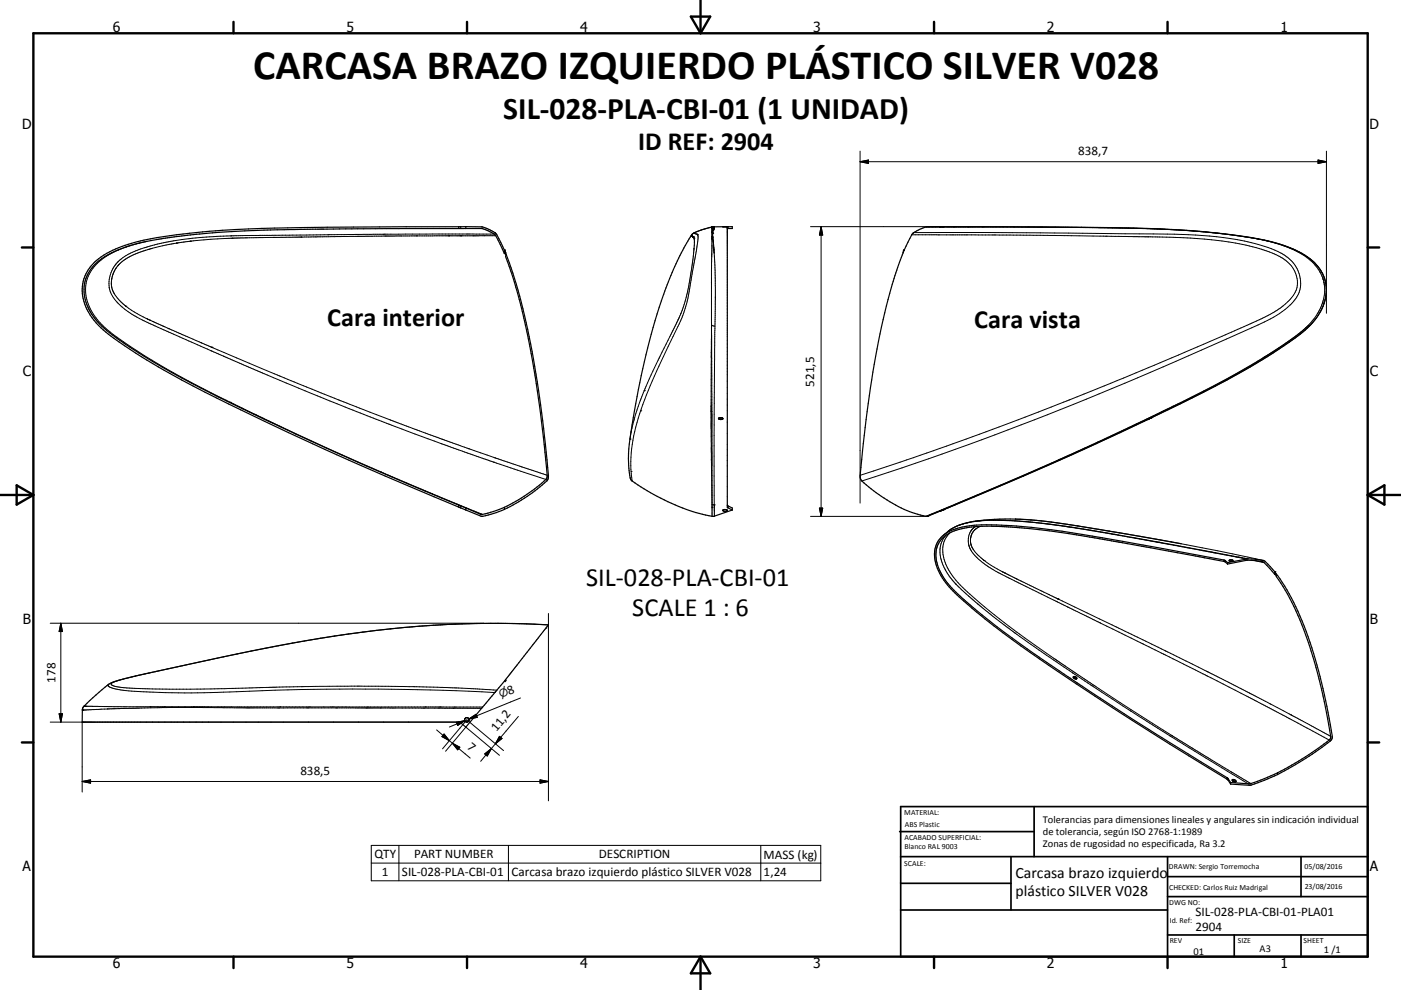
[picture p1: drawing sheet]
<svg xmlns="http://www.w3.org/2000/svg" width="420mm" height="297mm" viewBox="0 0 420 297" stroke-linecap="round" stroke-linejoin="round" font-family="sans-serif">
<g fill="none" stroke="#000" stroke-width=".36">
<path d="M139.7 68v.6M139.7 68l-41.6 .2a358.2 358.2 0 0 0-43.2 2 68.9 68.9 0 0 0-20.2 4.5 18.7 18.7 0 0 0-7.3 5 12.1 12.1 0 0 0 .2 15.7 33.3 33.3 0 0 0 9.8 8.3 255.9 255.9 0 0 0 34.7 19.2 1180.6 1180.6 0 0 0 67.6 30.1M139.7 68.6l-45.9 .2a324.2 324.2 0 0 0-43.6 2.6l-9.3 1.7a26.1 26.1 0 0 0-13.2 7 11.9 11.9 0 0 0 .6 15.3 48.9 48.9 0 0 0 11.9 9.6 293.2 293.2 0 0 0 29.3 16.1l19.1 9.1 18.7 8.5 32.4 13.7M139.7 68l4.7 .1a9.2 9.2 0 0 1 4.6 2.3l2.2 4.7M139.7 68.6l4.7-.1 2 .8 1.9 1 2.9 5.8M151.2 75.1v1M151.2 75v.1M151.4 75.8l.3 .7M151.4 75.8l-.2 .3M151.4 75v.8M151.4 75h-.2M151.4 75l.3 1.5"/>
<path d="M151.6 76a193.5 193.5 0 0 1 10.2 43.2l2.2 18.8 .4 4.6-.2 1.3a46.7 46.7 0 0 1-13 8.9M151.7 76.5l-.1 .5a205.3 205.3 0 0 1 10.2 44.9l1.4 11.5 .8 10a46.8 46.8 0 0 1-12.8 8.8M213.9 68.1l-3.9 1-2.4 1.1a78.9 78.9 0 0 0-9 19.1 229.9 229.9 0 0 0-10.2 46.9l.2 5a3.8 3.8 0 0 0 .9 3.1 62.3 62.3 0 0 0 24.3 10.6l5.8-1.9M213.9 68.1l5.7-.1v.6h-1.5M218.1 68v84.2l1.5 .8M271.1 75a154.8 154.8 0 0 0-8.6 32l-2.8 18.9-1.8 17.3a3.3 3.3 0 0 0 1.8 2.3 40.2 40.2 0 0 0 18 9.4l5-1.9M271.1 75h-.2l-.2 1M273.8 69.9l-.4 .5-2.3 4.7M273.9 69.8l2.3-1.2 1.7-.5 46.3 .1a355.7 355.7 0 0 1 45.2 2.2 65.2 65.2 0 0 1 17.3 3.9 18.9 18.9 0 0 1 8.6 5.8 12.2 12.2 0 0 1-.6 15.3 30.5 30.5 0 0 1-8.1 7.2 232.8 232.8 0 0 1-32.8 18.6 1147.1 1147.1 0 0 1-69.5 31.1l-2.5 1M273.9 69.8l-.1 .1M281.7 68h1.3M397 85.4h.1"/>
<path d="M215.4 125.5v.1M215.8 125.3l-.4 .2M215.8 125.3h.6M216.4 125.3l.3 .3-.2 .2h-.9l-.2-.2M216.5 125.3l-.7 .1M344.1 125.9h.1M344.3 125.8h-.2M344.5 125.6l-.3 .2M344.6 125.6l-.1 .1M344.9 125.5l-.3 .1M345 125.4l-.1 .1M345.1 125.4l-.8 .4"/>
<path d="M345.2 125.3l-.1 .1M345.2 125.3h.1M139.7 152.4v.6M151.2 152.2l-.8 .3a17.2 17.2 0 0 1-6.4 1.8l-4.3-1.9M151.2 152.8l-2.4 1-4.2 1.1-4.9-1.9M151.2 152.2v.6M163.8 143.7l-.1 .1M216.7 153.2h.1M218 153.1h.1M218 153.1l-.9-.2-.4 .3M218.1 151.6l1.5 .8v.6M218.1 153.1l-.5 .3-.8-.2"/>
<path d="M281.8 153.3h.1M282.6 153l-.5 .2M282.8 152.9l-.2 .1M282.9 152.9h-.1M283 152.9h.1M283 152.9h-.2M283 152.9h-.1M291.9 156.4h.1M291.9 156.4a15.4 15.4 0 0 0-9.1 4.2M304.4 155.7h.1M304.4 155.7a70.9 70.9 0 0 0-12.5 .7M304.5 155.7a134.9 134.9 0 0 1 18.6 2.1l31.1 5.3"/>
<path d="M368 168.8l-1.1-.8-12.1-2.3a586.7 586.7 0 0 0-48.5-7.8 67.8 67.8 0 0 0-16.4 0 11.8 11.8 0 0 0-8.6 4.4 10 10 0 0 0 .8 10.4 38.6 38.6 0 0 0 9.3 9.8l2.7 2.2a345.1 345.1 0 0 0 28.6 20.5 1191.2 1191.2 0 0 0 45.4 28.7l.8 1.3M368 169.2l-.9-.7-34.5-6.4a226.9 226.9 0 0 0-33.8-4.2 29.6 29.6 0 0 0-14.2 2.1 7.6 7.6 0 0 0-3.2 10.3 23.6 23.6 0 0 0 7.6 9.6 327.6 327.6 0 0 0 34 25l17.7 11.6 27.3 16.9 .9 1.4M368 168.8l6-1.1 4.7 .4 .7 .4 2.8 3.1M368 169.2l6-1.1a10.1 10.1 0 0 1 5 .7l3.2 3.6M368 168.8v.4M368.8 168.4h.6M368.8 168.4l-.2-.1a.55 .55 0 0 1 .5-.4 .55 .55 0 0 1 .5 .4l-.2 .1M369.3 168.3l.1 .1M369.3 168.3l-.5 .1M382.2 171.6v.8M382.2 171.6h.1M382.3 172.2l.3 .5"/>
<path d="M382.3 172.2l-.1 .2M382.3 171.6v.6M382.3 171.6l.3 1.1M382.3 171.7a80.4 80.4 0 0 1 12.5 27.8 153.5 153.5 0 0 1 4.6 22l-.1 .2a70 70 0 0 1-14.1 9.5l-2.2 1.2M382.6 172.7v.3a87.2 87.2 0 0 1 12.4 29l3.1 13.7 .9 5.4-.4 .8M164.4 187.5h.1M164.4 187.5a319.6 319.6 0 0 0-80.8 6.2l-37 7.8a68.3 68.3 0 0 0-13.8 3.6l-2.2 1.8a33.9 33.9 0 0 0-5.8 5.5l-.2 4.2h112.9l.5 .1 1.7 1.4 11.5-13.7M164.4 187.5l-13.2 16.9M151.6 203.9l.1 .3-.3 .3-.2-.1M321.8 203.1l.5-.1 .5 .4a.56 .56 0 0 1-.6 .2 .56 .56 0 0 1-.4-.5zM321.8 203.3l.9 .4M368.9 234.8v.4"/>
<path d="M369.6 234.3l.8 .3M369.6 234.3a.31 .31 0 0 1 0-.5 .31 .31 0 0 1 .4 .1l.6 .5M370.5 234.5l-.1 .1M370.6 234.4l-.1 .1M383 231.9l-8.2 3.2-5.9-.3M383 231.9v.5M383 232.4l-3.9 1.7-4.3 1.5-5.9-.4M398.6 222l-.9 .6a98.9 98.9 0 0 1-14.7 9.3M398.6 221.9v.1"/>
<circle cx="140" cy="216" r=".66"/>
</g>
<g fill="none" stroke="#000" stroke-width=".3">
<path d="M257.9 45.3v105.6M257.9 48.5h139.8M257.9 48.5l2.5-.5v1zM395.2 48l2.5 .5-2.5 .5zM397.7 45.3v48.7M43.6 75.1l-5.1 2.1-2.2 1.5-1.3 1.4-.7 1.2-.8 2.3-.1 2 .5 1.9a10.9 10.9 0 0 0 3.1 3.7l.7 .7M43.6 75.1h.1M44.1 72.4a30.2 30.2 0 0 0-14.4 6.1 11.4 11.4 0 0 0-1.7 15.8l2.1 2.6a52.7 52.7 0 0 0 11.2 8.5 270.4 270.4 0 0 0 27.7 15.3M45.3 74.6l-1.7 .5M45.4 74.6h-.1M53 72.9h.1M53 72.9l-7.6 1.7"/>
<path d="M57.1 72.4h.1M122 68.6h17.2M134.6 70.7h.1M137.5 68v.6M138.1 68v.6M138.2 70.7h.1M139.9 68.6h4.7M148.2 70.2l-33 .1-43.7 .4a99.6 99.6 0 0 0-26.8 3.2 18.3 18.3 0 0 0-10.1 5.5 8.5 8.5 0 0 0 1.6 12.3 52.2 52.2 0 0 0 13.8 7.7l28.3 12.3 26.4 10.9 19.7 7.6 23.7 8.5M148.6 70.7l-33.7 .1-42.8 .6-8.9 .4-10.2 1.1M207.3 70.7h.1M207.3 70.6h.1M207.3 70.6v.1"/>
<path d="M207.3 70.8l.1 .1M207.4 70.9h.1M207.5 70.9l.1 .1M207.5 70.9v.1M207.6 71h.1M207.6 71l.2 .1M207.7 71h.1M207.7 71l.2 .2M207.8 71.1h.1M207.9 71.2h.1M207.9 71.2l.1 .1M208 71.3h.1"/>
<path d="M208 71.3v.1M208.1 71.5h.1M208.1 71.5l.1 1.9-.5 4.7-1.9 10.9-1.7 5.2-3.8 7.9a123.9 123.9 0 0 0-10.2 23.9l-1.2 5.7M208.1 71.7v.1M208.1 69.9l.1 .1M208.2 70l.6 .2M208.2 69.8l-.1 .1M208.8 70.2h.1M208.8 70.2l.3 .1a10.4 10.4 0 0 1-.4 5.2l-1.7 9.6a39.4 39.4 0 0 1-3.8 12.8l-2.9 6a114.4 114.4 0 0 0-10.5 28.2 36.3 36.3 0 0 0-.3 12.2M213.4 71h.1M213.5 71.7h.1M213.5 71.4h.1"/>
<path d="M213.5 69.5l-.1 .1M213.5 68.5h.1M213.5 68.4h.1M213.5 68.3h.1M213.5 68.3l-.3 64.3 .3 18.7 .6 .2M213.5 68.2h.1M213.5 68.1v.2M213.7 70h.1M213.7 71h.1M213.7 69.6v.1M213.7 69.4h.1M213.7 69.1h.1"/>
<path d="M213.8 68.9h.1M213.8 69h-.1M213.8 68.8h.1M213.8 68.7h.1M213.8 68.5h.1M213.8 68.4h.1M213.8 68.3h.1M213.8 68.2h.1M213.8 68.2v.1M213.8 68.1h.1M213.8 72.3h.1M213.9 68.1l-.2 2.5 .5 7.2 .2 5.8-.1 14.2"/>
<path d="M213.9 68.1h.1M213.9 72.9h.1M213.9 68.1h-.1M214 75.1l.1 .1M218.3 68v.6M243 68h39.7M246.2 68l.5 2.5h-1zM246.2 68v86.9M273.4 70.4l38.5 .2 39.9 .6a133.5 133.5 0 0 1 21.7 2.3l3.1 .8a21 21 0 0 1 10.6 5.5 7.4 7.4 0 0 1-1.1 10.7 43.4 43.4 0 0 1-13.1 7.5l-36.1 15.4-25.6 10.2-27.5 10.2-25.9 8.8M274 69.8l63.3 .3a203.5 203.5 0 0 1 31.6 1.5 45.1 45.1 0 0 1 16.5 5.2 9.2 9.2 0 0 1 .6 15.4 38.7 38.7 0 0 1-10.7 6.1 1278 1278 0 0 1-69.2 29.2l-3.9 1.5a877.2 877.2 0 0 1-43.8 15.3M277.6 68.1l40.5 .1M277.9 68.1h28.3"/>
<path d="M308.8 68.1l1.2 .1M310.5 68.1h.3M313.5 68.2h7.5M320 68.2l8.3 .1M322.7 68.2l10.9 .2M329.2 68.3l21.6 .6M334.6 68.4l2.9 .1M337.7 68.4l13.2 .5M350.8 68.9l8.8 .5M350.9 68.9l8.6 .5M359.5 69.4l2.3 .2M359.6 69.4l4.3 .5"/>
<path d="M361.9 69.6l2.5 .3M364.2 69.9h.2M364.4 69.9l8.4 1.1M364.6 69.9l8.1 1M364.8 69.9l.1 .1M372.7 70.9l5.3 .9M372.8 71l4.4 .7M377.2 71.7h.1M377.3 71.7l4.2 1M378.5 72l.6 .1M379.6 72.2l2 .5M381.5 72.7a24.8 24.8 0 0 1 13.1 7.2l1.4 2.2 .9 2.6"/>
<path d="M381.6 72.7l6.4 2.2M388 74.9h.1M388 74.9l1.7 .8a13.1 13.1 0 0 1 7.9 11.8l-.2 1.7M37.7 91.9h.1M37.7 91.9l2.6 1.7 3.9 2.1M44.2 95.7h.1M44.2 95.7l.8 .4M45 96.1h.1M45.1 96.1l.8 .4M45.9 96.5h.1M45.9 96.5l8 3.5M214.3 97.8l-.2 53.7"/>
<path d="M214.3 97.8l-1-.2v.7M391.6 98.2l-4.4 3.6M392.3 97.6l-2.3 2-5.2 3.9M392.3 97.6l.2 .2M392.5 97.8l-1.4 1.4a159.1 159.1 0 0 1-27.1 16.8 1045.6 1045.6 0 0 1-77.7 35.5M392.5 97.8h.1M396.9 84.8l.2 .7a12.1 12.1 0 0 1-.8 5.8 17.1 17.1 0 0 1-4 6.3M396.9 84.7v.1M397.4 89.3a15.8 15.8 0 0 1-4.9 8.5M397.4 89.2v.1M53.9 100v.1M53.9 100.1l6.4 2.7"/>
<path d="M60.3 102.8h.1M60.4 102.8l3.1 1.4M63.5 104.2h.1M63.5 104.2l18.8 7.9 19.9 8.1 21.5 8.3 16.8 6.1M213.3 100.1l.2 54.8M384.8 103.4l-5.8 3.8a278.1 278.1 0 0 1-25.8 13.9l-27.1 12.9-26.1 11.5M384.8 103.5a318.6 318.6 0 0 1-41 22.3l-22.1 10.3-21.7 9.5M386.9 101.9l-2.1 1.5M69.1 120.7h.1M69.1 120.7l14.9 7.2 18.3 8.4 17.7 7.8 24.6 10.2M140.5 134.6h.1M140.6 134.6l23.4 8"/>
<path d="M148.1 138.7h.1M148.1 138.7l15.6 5.1M213.2 123.5h.1M137.5 151.5v.6M138.1 151.8v.6M189.2 141.4h.1M213.5 152.3h.1M214.1 151.5h.1M214.1 151.5l.1 3.3M218.3 151.8v.6M243 154.9h35.5M245.7 152.4h1l-.5 2.5z"/>
<path d="M284 152.3l-6.4 2.6M284 152.3h.1M284.8 159.9a8.2 8.2 0 0 0-1 9.8l1 1.9 1.8 2.4a168.8 168.8 0 0 0 26.9 21.8l25.6 17.1 17.2 10.8 18.7 11.4M286.2 151.5l-8 3.3M286.2 151.3l.1 .1M286.2 151.3l-2.2 1M286.3 151.5h-.1M286.3 151.5h.1M286.3 151.4v.1M290 156.9l-3.6 1.1-2.1 1.4M290 156.9h.1M290.1 156.9l4.7-.8 4-.1 8.6 .4 7.4 .8 17.1 2.7 32.4 5.9"/>
<path d="M291.7 159.6h.1M291.9 156.4l2.3-.2 5-.1 7.8 .4M292 158.3l-.6 .6a5.7 5.7 0 0 0 .2 7 32.9 32.9 0 0 0 11.7 7.9l58.4 28.8M292 158.3h.1M292.4 158l-.4 .3M293.7 158h.1M293.8 158l-1.5 .9-1 1.3M293.9 157.9l-.1 .1M300 145.5l-13.8 5.8M300 145.6l-13.8 5.7M301.5 156.2h.1M302.6 156.1h.1"/>
<path d="M304.5 155.7l4.6 .3a724.1 724.1 0 0 1 67.3 11.6l2.2 .5M306.8 156.5h.1M307 156.5l8 .8 12 1.8 46.8 8.6M283.6 160.6a8.9 8.9 0 0 0-.1 10.5l1.4 2.1 1.8 2.1M286.7 175.3l3.8 3.6 8.1 6.7 15.1 11 28.3 18.7 32.3 19.9M286.7 175.3h.1M291 161.7v.1M291.1 161.2h-.1M291.3 160.3l-.3 1.2 .2 2a10.2 10.2 0 0 0 3.8 4.6M291.3 160.2v.1M295 168.2h.1M295 168.2l2.2 1.5 3.5 1.9"/>
<path d="M300.7 171.6h.1M300.7 171.6l.7 .4M301.3 171.9l.1 .1M301.4 172l.7 .3M302 172.3h.1M302.1 172.3l2.7 1.4M304.8 173.7h.1M304.9 173.7l12.3 6M317.2 179.7h.1M317.2 179.7l44.9 21.9M364.3 165.8h.1M364.4 165.8l9.8 1.9"/>
<path d="M366.9 168v.4M367.3 168.2v.4M371.3 167.1h.1M376.3 168.2l2.7 .6M378.6 168.1h.1M15.1 187h129.9M18.2 187v29.6M18.2 187l.5 2.5h-1zM163.7 188.4h.1M164.4 187.5a327 327 0 0 0-84.5 6.9l-39.7 8.5a24.9 24.9 0 0 0-6.8 2.2 1.16 1.16 0 0 0 1.4 .9l3.1 .4 4.8 .2 14.3 .2 37.6-.9h21.9l17.1 .4 15.4 .8M164.4 184.1v56.2M15.1 216.6h122.4"/>
<path d="M17.7 214.1h1l-.5 2.5zM24.6 216.6v21M24.7 213h.1M25.2 211.9h.1M25.2 211.9l119.5 .2M25.4 211.9h.1M25.7 211.9h.1M27.6 211.9h.1M32.5 205.3l-.1 .3a4.4 4.4 0 0 0 3.4 1.3l7.3 .6a277.6 277.6 0 0 0 27.8 0 800.7 800.7 0 0 1 77.4 .3M35.7 212.6h.1M130.9 219l3.8 3.2M136.8 216.7l2.6-.5-2.2 1.4z"/>
<path d="M139.4 216.2l-4.7 1.9M139.7 215.3a.67 .67 0 0 0-.4 .9 .67 .67 0 0 0 .9 .4 .67 .67 0 0 0 .4-.9M140 215.3l.6 .4M140.6 215.7l2.1-1.4 .4 .9zM144.4 212.5l-93.4-.3-26.3 .8M155.4 214.9l-6.9 8.2M156 209.4l-15.4 6.3M361.7 202.6v.1M361.7 202.7l14 7.1 22.8 12.2M362.1 201.6h.1M362.1 201.6l17.9 9.1 18.9 10.2M24.6 234.5h139.8"/>
<path d="M24.6 234.5l2.6-.5v1zM132.7 224.6l7.3-8.6 11 9.2M133.1 220.2l1.6 2-2.2-1.2zM133.6 225.4l6.1-7.3 10 8.5M134.7 222.2l.9 .8M135.6 223l5.4 4.4M135.6 223l2.3 1.2-.7 .7zM145.3 226.2l2-1.6-1.2 2.2zM147.3 224.6l-3.2 3.8M148.5 223.1l-1.2 1.5M149.7 220.9l.8 .6-2 1.6zM161.9 234l2.5 .5-2.5 .5z"/>
<path d="M367.8 233.3v.4M368.2 233.7v.4M111.3 253.6h134.8v10.6h-134.8zM111.3 258.9h134.8M119.6 253.6v10.6M152.4 253.6v10.6M228.1 253.6v10.6"/>
</g>
<g fill="#000">
<circle cx="151.4" cy="75.8" r=".18"/>
<circle cx="207.3" cy="70.6" r=".18"/>
<circle cx="209.1" cy="70.4" r=".18"/>
<circle cx="213.5" cy="68.1" r=".18"/>
<circle cx="213.9" cy="68.1" r=".18"/>
<circle cx="218.1" cy="68" r=".18"/>
<circle cx="281.7" cy="68" r=".18"/>
<circle cx="283" cy="68" r=".18"/>
<circle cx="396.5" cy="90.9" r=".18"/>
<circle cx="193.1" cy="117.2" r=".18"/>
<circle cx="188.9" cy="131.7" r=".18"/>
<circle cx="192.1" cy="123.2" r=".18"/>
<circle cx="344.1" cy="125.9" r=".18"/>
<circle cx="345.3" cy="125.3" r=".18"/>
<circle cx="144" cy="154.3" r=".18"/>
<circle cx="281.7" cy="153.4" r=".18"/>
<circle cx="283" cy="152.9" r=".18"/>
<circle cx="284.3" cy="159.4" r=".18"/>
<circle cx="382.2" cy="171.6" r=".18"/>
<circle cx="382.3" cy="172.2" r=".18"/>
<circle cx="24.7" cy="213" r=".18"/>
<circle cx="25.2" cy="211.9" r=".18"/>
</g>
<g fill="none" stroke="#000" stroke-width=".71">
<path d="M10 10h400v277h-400zM70 6.6v3.4M140 6.6v3.4M207.1 5h5.8l-2.9 5zM210 0v10M280 6.6v3.4M350 6.6v3.4M6.6 74.2h3.4M410 74.2h3.5M0 148.5h10M5 145.6l5 2.9-5 2.9zM410 148.5h10.1"/>
<path d="M410 148.5l5.1-2.9v5.8zM6.6 222.7h3.4M410 222.7h3.5M70 287v3.4M140 287v3.4M210 287v10M210 287l2.9 5h-5.8zM280 287v3.4M350 287v3.4"/>
</g>
<g fill="none" stroke="#000" stroke-width=".51">
<path d="M269.7 249.5h40.3M270 242h140v45h-140zM270 257h140M303.1 257v16M310 242v15M350 257v30M390.1 257v12M270 265h33.1M270 273h80M350 269h60M350 263h60M350 280.5h60"/>
<path d="M370 280.5v6.5M390.1 280.5v6.5"/>
</g>
<g fill="#000" stroke="#000" stroke-width=".3">
<path d="M257.9 48.5l2.5-.5v1zM395.2 48l2.5 .5-2.5 .5zM246.2 68l.5 2.5h-1zM245.7 152.4h1l-.5 2.5zM18.2 187l.5 2.5h-1zM17.7 214.1h1l-.5 2.5zM136.8 216.7l2.6-.5-2.2 1.4zM140.6 215.7l2.1-1.4 .4 .9zM24.6 234.5l2.6-.5v1zM133.1 220.2l1.6 2-2.2-1.2zM135.6 223l2.3 1.2-.7 .7zM145.3 226.2l2-1.6-1.2 2.2z"/>
<path d="M149.7 220.9l.8 .6-2 1.6zM161.9 234l2.5 .5-2.5 .5z"/>
</g>
<text font-size="12.6" x="75.9" y="23.8">CARCASA BRAZO IZQUIERDO PLÁSTICO SILVER V028</text>
<text font-size="9.4" x="150.9" y="35.6">SIL-028-PLA-CBI-01 (1 UNIDAD)</text>
<g font-size="7.9">
<text x="191.3" y="45.1">ID REF: 2904</text>
<text x="98.1" y="97.7">Cara interior</text>
<text x="292.1" y="98.5">Cara vista</text>
<text x="175.8" y="175.8">SIL-028-PLA-CBI-01</text>
<text x="189.6" y="184.7">SCALE 1 : 6</text>
</g>
<g font-size="4.7">
<text x="304.5" y="263.5">Carcasa brazo izquierdo</text>
<text x="304.5" y="268.9">plástico SILVER V028</text>
</g>
<g font-size="4.2">
<text x="33.9" y="9.6">6</text>
<text x="103.9" y="9.6">5</text>
<text x="173.9" y="9.6">4</text>
<text x="243.8" y="9.6">3</text>
<text x="313.9" y="9.6">2</text>
<text x="383.9" y="9.6">1</text>
<text x="6.7" y="38.7">D</text>
<text x="410.5" y="38.7">D</text>
<text x="6.9" y="112.9">C</text>
<text x="410.7" y="112.9">C</text>
<text x="6.9" y="187.1">B</text>
<text x="410.7" y="187.1">B</text>
<text x="6.8" y="261.4">A</text>
<text x="410.7" y="261.4">A</text>
<text x="33.9" y="290.4">6</text>
<text x="103.9" y="290.4">5</text>
<text x="173.9" y="290.4">4</text>
<text x="243.8" y="290.4">3</text>
<text x="313.9" y="290.4">2</text>
<text x="383.9" y="290.4">1</text>
</g>
<g font-size="3.9">
<text x="323.3" y="46.5">838,7</text>
<text x="244.1" y="116" transform="rotate(-90 244.1 116)">521,5</text>
<text x="16.7" y="204.8" transform="rotate(-90 16.7 204.8)">178</text>
<text x="152.7" y="208.4" transform="rotate(-22 152.7 208.4)">8</text>
<text x="148.8" y="219.5" transform="rotate(-50 148.8 219.5)">11,2</text>
<text x="139.9" y="224.5" transform="rotate(40 139.9 224.5)">7</text>
<text x="90.1" y="232.4">838,5</text>
<text x="112.3" y="257.6">QTY</text>
<text x="124.1" y="257.6">PART NUMBER</text>
<text x="179.5" y="257.6">DESCRIPTION</text>
<text x="228.9" y="257.6">MASS (kg)</text>
<text x="114.5" y="262.8">1</text>
<text x="120.5" y="262.9">SIL-028-PLA-CBI-01</text>
<text x="153.3" y="262.9">Carcasa brazo izquierdo plástico SILVER V028</text>
<text x="228.9" y="262.9">1,24</text>
<text x="358.4" y="274.9">SIL-028-PLA-CBI-01-PLA01</text>
<text x="358.4" y="279.4">2904</text>
</g>
<text font-size="3.3" x="150.1" y="209.5" transform="rotate(-22 150.1 209.5)">⌀</text>
<g font-size="3.1">
<text x="312.7" y="246.8">Tolerancias para dimensiones lineales y angulares sin indicación individual</text>
<text x="312.7" y="250.4">de tolerancia, según ISO 2768-1:1989</text>
<text x="312.7" y="254">Zonas de rugosidad no especificada, Ra 3.2</text>
<text x="357.8" y="286.5">01</text>
<text x="377.6" y="285.6">A3</text>
<text x="396.9" y="285.9">1 /1</text>
</g>
<g font-size="2.4">
<text x="271.1" y="244.4">MATERIAL:</text>
<text x="271.2" y="252">ACABADO SUPERFICIAL:</text>
<text x="271.3" y="248">ABS Plastic</text>
<text x="271.2" y="254.7">Blanco RAL 9003</text>
<text x="271.1" y="259.7">SCALE:</text>
<text x="350.4" y="260.8">DRAWN: Sergio Torremocha</text>
<text x="391.1" y="260.6">05/08/2016</text>
<text x="350.5" y="266.9">CHECKED: Carlos Ruiz Madrigal</text>
<text x="391.2" y="266.7">23/08/2016</text>
<text x="350.5" y="271.4">DWG NO:</text>
<text x="350.7" y="276.9">Id. Ref:</text>
<text x="350.7" y="282.8">REV</text>
<text x="371.1" y="282.9">SIZE</text>
<text x="390.8" y="283">SHEET</text>
</g>
</svg>
